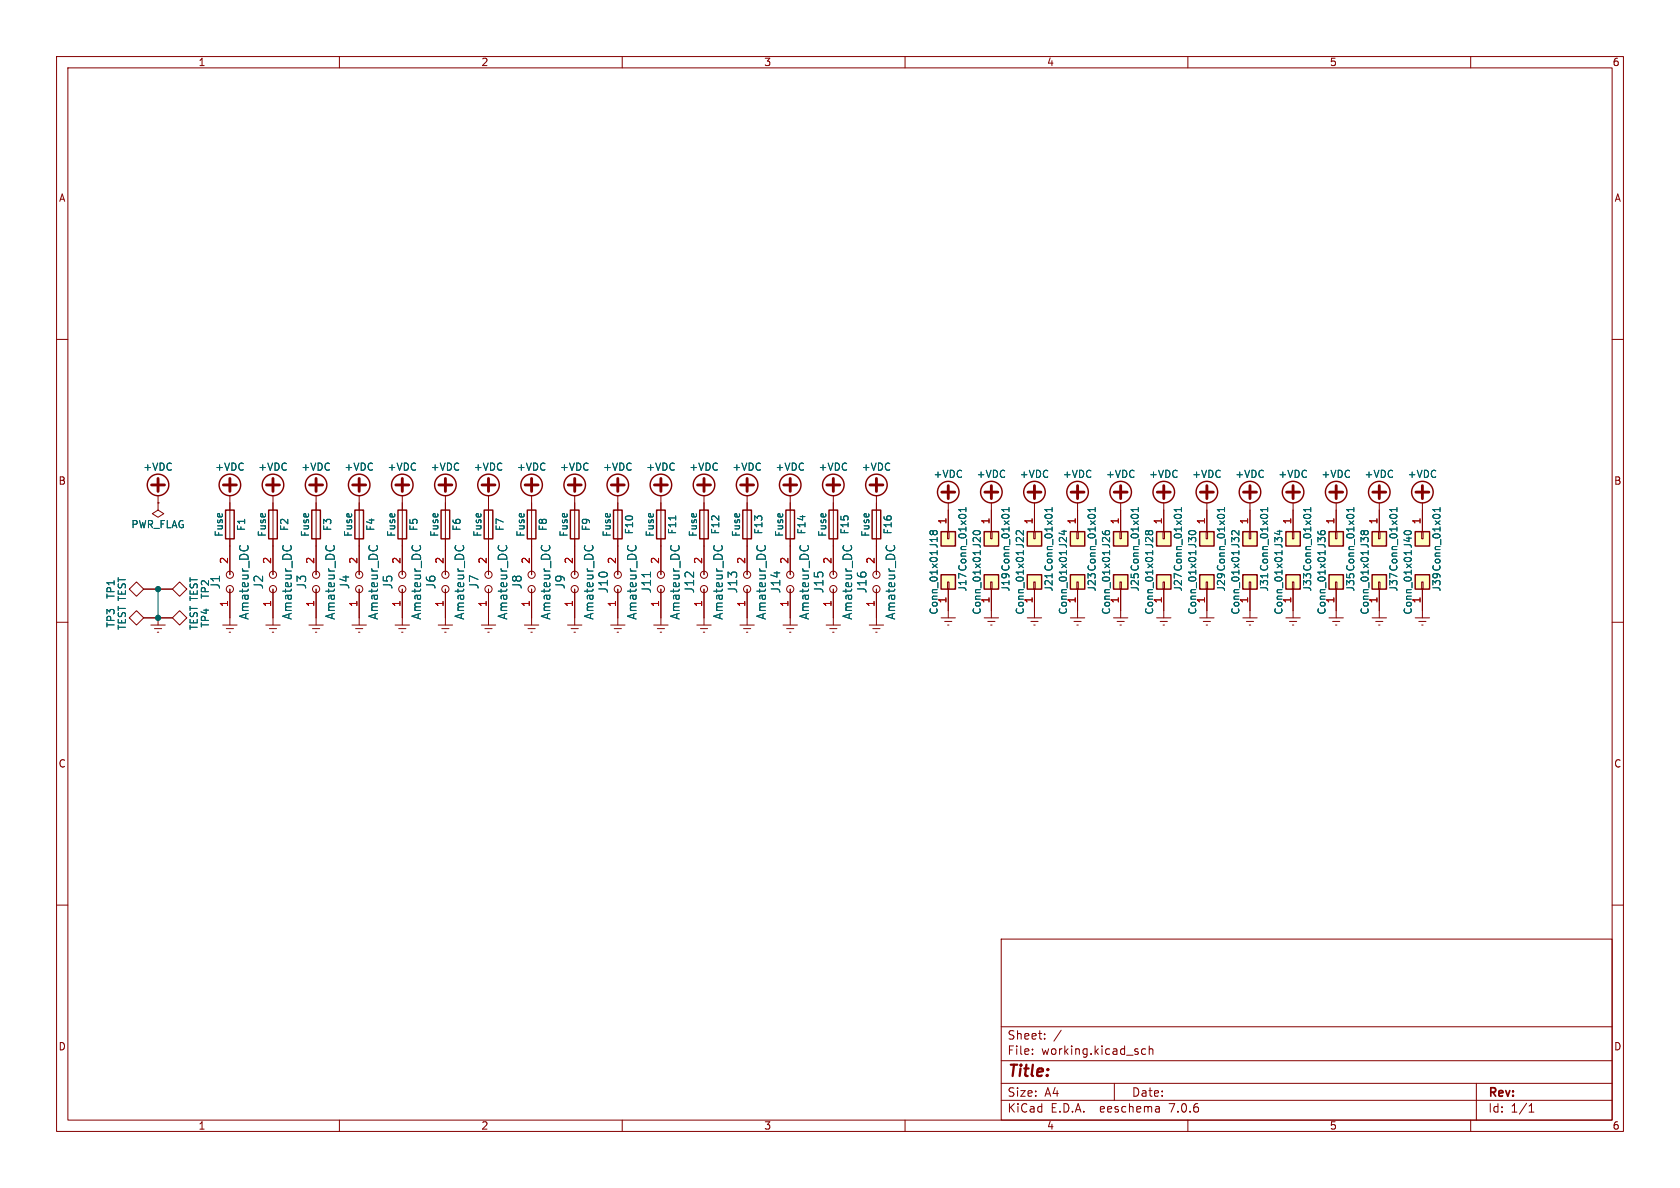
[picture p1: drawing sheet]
<svg xmlns="http://www.w3.org/2000/svg" width="297mm" height="210mm" viewBox="0 0 297 210" stroke-linecap="round" stroke-linejoin="round" font-family="sans-serif">
<g fill="none" stroke="#840000" stroke-width=".18">
<path d="M10 10h277v190h-277zM12 12h273v186h-273zM60 10v2M110 10v2M160 10v2M210 10v2M260 10v2M10 60h2M285 60h2M27.9 88.9v1.3l1.1 .6-1.1 .6-1-.6 1-.6M27.9 88.9h.1M27.9 87.6v1.3"/>
<path d="M40.6 87.6v14M48.3 87.6v14M55.9 87.6v14M63.5 87.6v14M71.1 87.6v14M78.7 87.6v14M86.4 87.6v14M94 87.6v14M101.6 87.6v14M109.2 87.6v14M116.8 87.6v14M124.5 87.6v14"/>
<path d="M132.1 87.6v14M139.7 87.6v14M147.3 87.6v14M154.9 87.6v14M167.5 94h.3v1.3h-.3zM167.6 88.9v5.1M175.1 94h.3v1.3h-.3zM175.3 88.9v5.1M182.8 94h.2v1.3h-.2zM182.9 88.9v5.1M190.4 94h.2v1.3h-.2zM190.5 88.9v5.1"/>
<path d="M198 94h.2v1.3h-.2zM198.1 88.9v5.1M205.6 94h.3v1.3h-.3zM205.7 88.9v5.1M213.2 94h.3v1.3h-.3zM213.4 88.9v5.1M220.9 94h.2v1.3h-.2zM221 88.9v5.1M228.5 94h.2v1.3h-.2zM228.6 88.9v5.1M236.1 94h.2v1.3h-.2zM236.2 88.9v5.1"/>
<path d="M243.7 94h.3v1.3h-.3zM243.8 88.9v5.1M251.3 94h.3v1.3h-.3zM251.5 88.9v5.1M10 110h2M24.1 108l1.3 1.2-1.3 1.3-1.2-1.3zM24.1 102.9l1.3 1.2-1.3 1.3-1.2-1.3zM25.4 109.2h5.1M25.4 104.1h5.1M26.7 110.5h2.5M27.3 111.1h1.3M27.8 111.8h.3"/>
<path d="M27.9 109.2v1.3M30.5 109.2l1.2-1.2 1.3 1.2-1.3 1.3zM30.5 104.1l1.2-1.2 1.3 1.2-1.3 1.3zM39.4 110.5h2.5M40 111.1h1.3M40.5 111.8h.3M40.6 104.1v6.4M47 110.5h2.5M47.6 111.1h1.3M48.1 111.8h.3M48.3 104.1v6.4M54.6 110.5h2.5"/>
<path d="M55.2 111.1h1.3M55.8 111.8h.2M55.9 104.1v6.4M62.2 110.5h2.6M62.9 111.1h1.2M63.4 111.8h.2M63.5 104.1v6.4M69.8 110.5h2.6M70.5 111.1h1.3M71 111.8h.2M71.1 104.1v6.4M77.5 110.5h2.5"/>
<path d="M78.1 111.1h1.3M78.6 111.8h.3M78.7 104.1v6.4M85.1 110.5h2.5M85.7 111.1h1.3M86.2 111.8h.3M86.4 104.1v6.4M92.7 110.5h2.5M93.3 111.1h1.3M93.9 111.8h.2M94 104.1v6.4M100.3 110.5h2.6"/>
<path d="M101 111.1h1.2M101.5 111.8h.2M101.6 104.1v6.4M107.9 110.5h2.6M108.6 111.1h1.3M109.1 111.8h.2M109.2 104.1v6.4M115.6 110.5h2.5M116.2 111.1h1.3M116.7 111.8h.3M116.8 104.1v6.4M123.2 110.5h2.5"/>
<path d="M123.8 111.1h1.3M124.3 111.8h.3M124.5 104.1v6.4M130.8 110.5h2.5M131.4 111.1h1.3M132 111.8h.2M132.1 104.1v6.4M138.4 110.5h2.6M139.1 111.1h1.2M139.6 111.8h.2M139.7 104.1v6.4M146 110.5h2.6"/>
<path d="M146.7 111.1h1.3M147.2 111.8h.2M147.3 104.1v6.4M153.7 110.5h2.5M154.3 111.1h1.3M154.8 111.8h.3M154.9 104.1v6.4M166.4 109.2h2.5M167 109.9h1.3M167.5 102.9h.3v1.2h-.3zM167.5 110.5h.3M167.6 104.1v5.1"/>
<path d="M174 109.2h2.5M174.6 109.9h1.3M175.1 102.9h.3v1.2h-.3zM175.1 110.5h.3M175.3 104.1v5.1M181.6 109.2h2.5M182.2 109.9h1.3M182.8 102.9h.2v1.2h-.2zM182.8 110.5h.2M182.9 104.1v5.1M189.2 109.2h2.6M189.9 109.9h1.2"/>
<path d="M190.4 102.9h.2v1.2h-.2zM190.4 110.5h.2M190.5 104.1v5.1M196.8 109.2h2.6M197.5 109.9h1.3M198 102.9h.2v1.2h-.2zM198 110.5h.2M198.1 104.1v5.1M204.5 109.2h2.5M205.1 109.9h1.3M205.6 102.9h.3v1.2h-.3zM205.6 110.5h.3"/>
<path d="M205.7 104.1v5.1M212.1 109.2h2.5M212.7 109.9h1.3M213.2 102.9h.3v1.2h-.3zM213.2 110.5h.3M213.4 104.1v5.1M219.7 109.2h2.5M220.3 109.9h1.3M220.9 102.9h.2v1.2h-.2zM220.9 110.5h.2M221 104.1v5.1M227.3 109.2h2.6"/>
<path d="M228 109.9h1.2M228.5 102.9h.2v1.2h-.2zM228.5 110.5h.2M228.6 104.1v5.1M234.9 109.2h2.6M235.6 109.9h1.3M236.1 102.9h.2v1.2h-.2zM236.1 110.5h.2M236.2 104.1v5.1M242.6 109.2h2.5M243.2 109.9h1.3M243.7 102.9h.3v1.2h-.3z"/>
<path d="M243.7 110.5h.3M243.8 104.1v5.1M250.2 109.2h2.5M250.8 109.9h1.3M251.3 102.9h.3v1.2h-.3zM251.3 110.5h.3M251.5 104.1v5.1M285 110h2M10 160h2M285 160h2M177 166h108v32h-108zM60 198v2"/>
<path d="M110 198v2M160 198v2M177 194.5h108M177 191.5h108M177 187.5h108M177 181.5h108M182.5 186.3v.1M182.5 185.5v.1M184.7 183.6v.1M184.7 182.8v.1M187.6 182.1l-1.3 2M197 191.5v3"/>
<path d="M202.5 185.5l-.4-.1-.3 .3v.4l.2 .2h.5M203.2 185.5l.2-.1 .3 .1 .1 .9M203.2 184.9v1.5M204.9 195.7l.1 .9M205 196.5l-.2 .1M205 196h-.2M210 198v2M260 198v2M261 191.5v6.5M270.3 196.6h.9M270.3 195.5l.4-.4v1.5"/>
<circle cx="40.6" cy="101.6" r=".63"/>
<circle cx="40.6" cy="104.1" r=".63"/>
<circle cx="48.3" cy="104.1" r=".63"/>
<circle cx="48.3" cy="101.6" r=".63"/>
<circle cx="55.9" cy="101.6" r=".63"/>
<circle cx="55.9" cy="104.1" r=".63"/>
<circle cx="63.5" cy="104.1" r=".63"/>
<circle cx="63.5" cy="101.6" r=".63"/>
<circle cx="71.1" cy="101.6" r=".63"/>
<circle cx="71.1" cy="104.1" r=".63"/>
<circle cx="78.7" cy="101.6" r=".63"/>
<circle cx="78.7" cy="104.1" r=".63"/>
<circle cx="86.4" cy="104.1" r=".63"/>
<circle cx="86.4" cy="101.6" r=".63"/>
<circle cx="94" cy="104.1" r=".63"/>
<circle cx="94" cy="101.6" r=".63"/>
<circle cx="101.6" cy="101.6" r=".63"/>
<circle cx="101.6" cy="104.1" r=".63"/>
<circle cx="109.2" cy="104.1" r=".63"/>
<circle cx="109.2" cy="101.6" r=".63"/>
<circle cx="116.8" cy="101.6" r=".63"/>
<circle cx="116.8" cy="104.1" r=".63"/>
<circle cx="124.5" cy="104.1" r=".63"/>
<circle cx="124.5" cy="101.6" r=".63"/>
<circle cx="132.1" cy="101.6" r=".63"/>
<circle cx="132.1" cy="104.1" r=".63"/>
<circle cx="139.7" cy="101.6" r=".63"/>
<circle cx="139.7" cy="104.1" r=".63"/>
<circle cx="147.3" cy="101.6" r=".63"/>
<circle cx="147.3" cy="104.1" r=".63"/>
<circle cx="154.9" cy="101.6" r=".63"/>
<circle cx="154.9" cy="104.1" r=".63"/>
</g>
<g fill="none" stroke="#840000" stroke-width=".51">
<path d="M26.8 85.7h2.3M27.9 84.6v2.3M39.5 85.7h2.3M40.6 84.6v2.3M47.1 85.7h2.3M48.3 84.6v2.3M54.7 85.7h2.3M55.9 84.6v2.3M62.4 85.7h2.2M63.5 84.6v2.3M70 85.7h2.3M71.1 84.6v2.3"/>
<path d="M77.6 85.7h2.3M78.7 84.6v2.3M85.2 85.7h2.3M86.4 84.6v2.3M92.8 85.7h2.3M94 84.6v2.3M100.5 85.7h2.2M101.6 84.6v2.3M108.1 85.7h2.3M109.2 84.6v2.3M115.7 85.7h2.3M116.8 84.6v2.3"/>
<path d="M123.3 85.7h2.3M124.5 84.6v2.3M130.9 85.7h2.3M132.1 84.6v2.3M138.6 85.7h2.2M139.7 84.6v2.3M146.2 85.7h2.3M147.3 84.6v2.3M153.8 85.7h2.3M154.9 84.6v2.3M166.5 87h2.3M167.6 85.9v2.2"/>
<path d="M174.1 87h2.3M175.3 85.9v2.2M181.7 87h2.3M182.9 85.9v2.2M189.4 87h2.2M190.5 85.9v2.2M197 87h2.3M198.1 85.9v2.2M204.6 87h2.3M205.7 85.9v2.2M212.2 87h2.3M213.4 85.9v2.2"/>
<path d="M219.8 87h2.3M221 85.9v2.2M227.5 87h2.2M228.6 85.9v2.2M235.1 87h2.3M236.2 85.9v2.2M242.7 87h2.3M243.8 85.9v2.2M250.3 87h2.3M251.5 85.9v2.2"/>
</g>
<g fill="none" stroke="#840000" stroke-width=".25">
<path d="M39.9 90.2h1.5v5.1h-1.5zM47.5 90.2h1.5v5.1h-1.5zM55.1 90.2h1.5v5.1h-1.5zM62.7 90.2h1.6v5.1h-1.6zM70.4 90.2h1.5v5.1h-1.5zM78 90.2h1.5v5.1h-1.5zM85.6 90.2h1.5v5.1h-1.5zM93.2 90.2h1.5v5.1h-1.5zM100.8 90.2h1.6v5.1h-1.6zM108.5 90.2h1.5v5.1h-1.5zM116.1 90.2h1.5v5.1h-1.5zM123.7 90.2h1.5v5.1h-1.5z"/>
<path d="M131.3 90.2h1.5v5.1h-1.5zM138.9 90.2h1.6v5.1h-1.6zM146.6 90.2h1.5v5.1h-1.5zM154.2 90.2h1.5v5.1h-1.5zM166.4 94h2.5v2.5h-2.5zM174 94h2.5v2.5h-2.5zM181.6 94h2.5v2.5h-2.5zM189.2 94h2.6v2.5h-2.6zM196.8 94h2.6v2.5h-2.6zM204.5 94h2.5v2.5h-2.5zM212.1 94h2.5v2.5h-2.5zM219.7 94h2.5v2.5h-2.5z"/>
<path d="M227.3 94h2.6v2.5h-2.6zM234.9 94h2.6v2.5h-2.6zM242.6 94h2.5v2.5h-2.5zM250.2 94h2.5v2.5h-2.5zM166.4 101.6h2.5v2.5h-2.5zM174 101.6h2.5v2.5h-2.5zM181.6 101.6h2.5v2.5h-2.5zM189.2 101.6h2.6v2.5h-2.6zM196.8 101.6h2.6v2.5h-2.6zM204.5 101.6h2.5v2.5h-2.5zM212.1 101.6h2.5v2.5h-2.5zM219.7 101.6h2.5v2.5h-2.5z"/>
<path d="M227.3 101.6h2.6v2.5h-2.6zM234.9 101.6h2.6v2.5h-2.6zM242.6 101.6h2.5v2.5h-2.5zM250.2 101.6h2.5v2.5h-2.5z"/>
<circle cx="27.9" cy="85.7" r="1.9"/>
<circle cx="40.6" cy="85.7" r="1.9"/>
<circle cx="48.3" cy="85.7" r="1.9"/>
<circle cx="55.9" cy="85.7" r="1.9"/>
<circle cx="63.5" cy="85.7" r="1.9"/>
<circle cx="71.1" cy="85.7" r="1.9"/>
<circle cx="78.7" cy="85.7" r="1.9"/>
<circle cx="86.4" cy="85.7" r="1.9"/>
<circle cx="94" cy="85.7" r="1.9"/>
<circle cx="101.6" cy="85.7" r="1.9"/>
<circle cx="109.2" cy="85.7" r="1.9"/>
<circle cx="116.8" cy="85.7" r="1.9"/>
<circle cx="124.5" cy="85.7" r="1.9"/>
<circle cx="132.1" cy="85.7" r="1.9"/>
<circle cx="139.7" cy="85.7" r="1.9"/>
<circle cx="147.3" cy="85.7" r="1.9"/>
<circle cx="154.9" cy="85.7" r="1.9"/>
<circle cx="167.6" cy="87" r="1.9"/>
<circle cx="175.3" cy="87" r="1.9"/>
<circle cx="182.9" cy="87" r="1.9"/>
<circle cx="190.5" cy="87" r="1.9"/>
<circle cx="198.1" cy="87" r="1.9"/>
<circle cx="205.7" cy="87" r="1.9"/>
<circle cx="213.4" cy="87" r="1.9"/>
<circle cx="221" cy="87" r="1.9"/>
<circle cx="228.6" cy="87" r="1.9"/>
<circle cx="236.2" cy="87" r="1.9"/>
<circle cx="243.8" cy="87" r="1.9"/>
<circle cx="251.5" cy="87" r="1.9"/>
</g>
<g fill="none" stroke="#006464" stroke-width=".18">
<path d="M42.5 96.4l-.1 .3M43.7 96.4l.2 .3M50.1 96.4l-.1 .3M51.4 96.4l.1 .3M57.7 96.4l-.1 .3M59 96.4l.1 .3M65.4 96.4l-.2 .3M66.6 96.4l.1 .3M73 96.4l-.2 .3M74.2 96.4l.2 .3M80.6 96.4l-.1 .3M81.8 96.4l.2 .3"/>
<path d="M88.2 96.4l-.1 .3M89.5 96.4l.1 .3M95.8 96.4l-.1 .3M97.1 96.4l.1 .3M103.5 96.4l-.2 .3M104.7 96.4l.1 .3M111.1 96.4l-.2 .3M112.3 96.4l.2 .3M118.7 96.4l-.1 .3M119.5 91.2v.7M119.9 96.4l.2 .3M126.3 96.4l-.1 .3"/>
<path d="M127.6 96.4l.1 .3M133.9 96.4l-.1 .3M135.2 96.4l.1 .3M141.6 96.4l-.2 .3M142.8 96.4l.1 .3M149.2 96.4l-.2 .3M150.4 96.4l.2 .3M156.8 96.4l-.1 .3M158 96.4l.2 .3M165.7 97.7h-1.3l.4 .4M165.7 97.3v.8M170.8 90.1h-1.3l.4 .3"/>
<path d="M170.8 89.7v.7M173.3 97.7h-1.3l.4 .4M173.3 97.3v.8M178.4 90.1h-1.3l.4 .3M178.4 89.7v.7M180.9 97.7h-1.3l.4 .4M180.9 97.3v.8M186 90.1h-1.3l.4 .3M186 89.7v.7M188.5 97.7h-1.2l.3 .4M188.5 97.3v.8M193.6 90.1h-1.3l.4 .3"/>
<path d="M193.6 89.7v.7M196.2 97.7h-1.3l.4 .4M196.2 97.3v.8M201.2 90.1h-1.2l.3 .3M201.2 89.7v.7M203.8 97.7h-1.3l.4 .4M203.8 97.3v.8M208.9 90.1h-1.3l.4 .3M208.9 89.7v.7M211.4 97.7h-1.3l.4 .4M211.4 97.3v.8M216.5 90.1h-1.3l.4 .3"/>
<path d="M216.5 89.7v.7M219 97.7h-1.3l.4 .4M219 97.3v.8M224.1 90.1h-1.3l.4 .3M224.1 89.7v.7M226.6 97.7h-1.2l.3 .4M226.6 97.3v.8M231.7 90.1h-1.3l.4 .3M231.7 89.7v.7M234.3 97.3v.8M234.3 97.7h-1.3l.4 .4M239.3 89.7v.7"/>
<path d="M239.3 90.1h-1.2l.3 .3M241.9 97.7h-1.3l.4 .4M241.9 97.3v.8M247 90.1h-1.3l.4 .3M247 89.7v.7M249.5 97.7h-1.3l.4 .4M249.5 97.3v.8M254.6 90.1h-1.3l.4 .3M254.6 89.7v.7M115 101.1v.9"/>
</g>
<g fill="#ffffc2" stroke="#ffffc2" stroke-width=".18">
<path d="M234.9 101.6h2.6v2.5h-2.6z"/>
<path d="M250.2 101.6h2.5v2.5h-2.5z"/>
<path d="M242.6 101.6h2.5v2.5h-2.5z"/>
<path d="M181.6 101.6h2.5v2.5h-2.5z"/>
<path d="M196.8 101.6h2.6v2.5h-2.6z"/>
<path d="M189.2 101.6h2.6v2.5h-2.6z"/>
<path d="M234.9 94h2.6v2.5h-2.6z"/>
<path d="M250.2 94h2.5v2.5h-2.5z"/>
<path d="M242.6 94h2.5v2.5h-2.5z"/>
<path d="M189.2 94h2.6v2.5h-2.6z"/>
<path d="M196.8 94h2.6v2.5h-2.6z"/>
<path d="M181.6 94h2.5v2.5h-2.5z"/>
<path d="M204.5 101.6h2.5v2.5h-2.5z"/>
<path d="M212.1 101.6h2.5v2.5h-2.5z"/>
<path d="M212.1 94h2.5v2.5h-2.5z"/>
<path d="M204.5 94h2.5v2.5h-2.5z"/>
<path d="M219.7 101.6h2.5v2.5h-2.5z"/>
<path d="M219.7 94h2.5v2.5h-2.5z"/>
<path d="M227.3 94h2.6v2.5h-2.6z"/>
<path d="M227.3 101.6h2.6v2.5h-2.6z"/>
<path d="M174 94h2.5v2.5h-2.5z"/>
<path d="M166.4 101.6h2.5v2.5h-2.5z"/>
<path d="M174 101.6h2.5v2.5h-2.5z"/>
<path d="M166.4 94h2.5v2.5h-2.5z"/>
</g>
<path d="M27.9 104.1v5.1" fill="none" stroke="#009600" stroke-width=".18"/>
<g fill="#009600" stroke="#009600" stroke-width=".18">
<circle cx="27.9" cy="109.2" r=".46"/>
<circle cx="27.9" cy="104.1" r=".46"/>
</g>
<text font-size="2.8" fill="#840000" x="178" y="190.9">Title:</text>
<g font-size="2.1" fill="#006464">
<text x="39.1" y="104.3" transform="rotate(-90 39.1 104.3)">J1</text>
<text x="46.7" y="104.3" transform="rotate(-90 46.7 104.3)">J2</text>
<text x="54.3" y="104.3" transform="rotate(-90 54.3 104.3)">J3</text>
<text x="62" y="104.3" transform="rotate(-90 62 104.3)">J4</text>
<text x="69.6" y="104.3" transform="rotate(-90 69.6 104.3)">J5</text>
<text x="77.2" y="104.3" transform="rotate(-90 77.2 104.3)">J6</text>
<text x="84.8" y="104.3" transform="rotate(-90 84.8 104.3)">J7</text>
<text x="92.4" y="104.3" transform="rotate(-90 92.4 104.3)">J8</text>
<text x="100.1" y="104.3" transform="rotate(-90 100.1 104.3)">J9</text>
<text x="107.7" y="105" transform="rotate(-90 107.7 105)">J10</text>
<text x="115.3" y="105" transform="rotate(-90 115.3 105)">J11</text>
<text x="122.9" y="105" transform="rotate(-90 122.9 105)">J12</text>
<text x="130.5" y="105" transform="rotate(-90 130.5 105)">J13</text>
<text x="138.2" y="105" transform="rotate(-90 138.2 105)">J14</text>
<text x="145.8" y="105" transform="rotate(-90 145.8 105)">J15</text>
<text x="153.4" y="105" transform="rotate(-90 153.4 105)">J16</text>
<text x="44.2" y="109.7" transform="rotate(-90 44.2 109.7)">Amateur_DC</text>
<text x="51.8" y="109.7" transform="rotate(-90 51.8 109.7)">Amateur_DC</text>
<text x="59.4" y="109.7" transform="rotate(-90 59.4 109.7)">Amateur_DC</text>
<text x="67" y="109.7" transform="rotate(-90 67 109.7)">Amateur_DC</text>
<text x="74.7" y="109.7" transform="rotate(-90 74.7 109.7)">Amateur_DC</text>
<text x="82.3" y="109.7" transform="rotate(-90 82.3 109.7)">Amateur_DC</text>
<text x="89.9" y="109.7" transform="rotate(-90 89.9 109.7)">Amateur_DC</text>
<text x="97.5" y="109.7" transform="rotate(-90 97.5 109.7)">Amateur_DC</text>
<text x="105.1" y="109.7" transform="rotate(-90 105.1 109.7)">Amateur_DC</text>
<text x="112.8" y="109.7" transform="rotate(-90 112.8 109.7)">Amateur_DC</text>
<text x="120.4" y="109.7" transform="rotate(-90 120.4 109.7)">Amateur_DC</text>
<text x="128" y="109.7" transform="rotate(-90 128 109.7)">Amateur_DC</text>
<text x="135.6" y="109.7" transform="rotate(-90 135.6 109.7)">Amateur_DC</text>
<text x="143.2" y="109.7" transform="rotate(-90 143.2 109.7)">Amateur_DC</text>
<text x="150.9" y="109.7" transform="rotate(-90 150.9 109.7)">Amateur_DC</text>
<text x="158.5" y="109.7" transform="rotate(-90 158.5 109.7)">Amateur_DC</text>
</g>
<g font-size="2.1" fill="#840000">
<text x="178" y="184">Sheet:</text>
<text x="178" y="186.7">File:</text>
<text x="184.1" y="186.7">working.kicad_sch</text>
<text x="178" y="196.9">KiCad</text>
<text x="178" y="194.1">Size:</text>
<text x="184.7" y="194.1">A4</text>
<text x="185.7" y="196.9">E.D.A.</text>
<text x="194.6" y="196.9">eeschema</text>
<text x="200" y="194.1">Date:</text>
<text x="207" y="196.9">7.0.6</text>
<text x="263" y="194.3">Rev:</text>
<text x="263" y="196.9">Id:</text>
<text x="267.1" y="196.9">1/1</text>
</g>
<g font-size="1.8" fill="#840000">
<text x="35" y="11.9">1</text>
<text x="85" y="11.9">2</text>
<text x="135" y="11.9">3</text>
<text x="185" y="11.9">4</text>
<text x="235" y="11.9">5</text>
<text x="285" y="11.9">6</text>
<text x="10.3" y="35.9">A</text>
<text x="285.3" y="35.9">A</text>
<text x="10.3" y="85.9">B</text>
<text x="285.3" y="85.9">B</text>
<text x="10.3" y="135.9">C</text>
<text x="285.3" y="135.9">C</text>
<text x="10.3" y="185.9">D</text>
<text x="285.3" y="185.9">D</text>
<text x="35" y="199.9">1</text>
<text x="85" y="199.9">2</text>
<text x="135" y="199.9">3</text>
<text x="185" y="199.9">4</text>
<text x="235" y="199.9">5</text>
<text x="285" y="199.9">6</text>
</g>
<g font-size="1.8" fill="#006464">
<text x="25.2" y="83.4">+VDC</text>
<text x="37.9" y="83.4">+VDC</text>
<text x="45.6" y="83.4">+VDC</text>
<text x="53.2" y="83.4">+VDC</text>
<text x="60.8" y="83.4">+VDC</text>
<text x="68.4" y="83.4">+VDC</text>
<text x="76" y="83.4">+VDC</text>
<text x="83.7" y="83.4">+VDC</text>
<text x="91.3" y="83.4">+VDC</text>
<text x="98.9" y="83.4">+VDC</text>
<text x="106.5" y="83.4">+VDC</text>
<text x="114.1" y="83.4">+VDC</text>
<text x="121.8" y="83.4">+VDC</text>
<text x="129.4" y="83.4">+VDC</text>
<text x="137" y="83.4">+VDC</text>
<text x="144.6" y="83.4">+VDC</text>
<text x="152.2" y="83.4">+VDC</text>
<text x="164.9" y="84.7">+VDC</text>
<text x="172.6" y="84.7">+VDC</text>
<text x="180.2" y="84.7">+VDC</text>
<text x="187.8" y="84.7">+VDC</text>
<text x="195.4" y="84.7">+VDC</text>
<text x="203" y="84.7">+VDC</text>
<text x="210.7" y="84.7">+VDC</text>
<text x="218.3" y="84.7">+VDC</text>
<text x="225.9" y="84.7">+VDC</text>
<text x="233.5" y="84.7">+VDC</text>
<text x="241.1" y="84.7">+VDC</text>
<text x="248.8" y="84.7">+VDC</text>
<text x="23.1" y="93.6">PWR_FLAG</text>
<text x="39.6" y="95" transform="rotate(-90 39.6 95)">Fuse</text>
<text x="43.5" y="94" transform="rotate(-90 43.5 94)">F1</text>
<text x="47.2" y="95" transform="rotate(-90 47.2 95)">Fuse</text>
<text x="51.2" y="94" transform="rotate(-90 51.2 94)">F2</text>
<text x="54.8" y="95" transform="rotate(-90 54.8 95)">Fuse</text>
<text x="58.8" y="94" transform="rotate(-90 58.8 94)">F3</text>
<text x="62.5" y="95" transform="rotate(-90 62.5 95)">Fuse</text>
<text x="66.4" y="94" transform="rotate(-90 66.4 94)">F4</text>
<text x="70.1" y="95" transform="rotate(-90 70.1 95)">Fuse</text>
<text x="74" y="94" transform="rotate(-90 74 94)">F5</text>
<text x="77.7" y="95" transform="rotate(-90 77.7 95)">Fuse</text>
<text x="81.6" y="94" transform="rotate(-90 81.6 94)">F6</text>
<text x="85.3" y="95" transform="rotate(-90 85.3 95)">Fuse</text>
<text x="89.3" y="94" transform="rotate(-90 89.3 94)">F7</text>
<text x="92.9" y="95" transform="rotate(-90 92.9 95)">Fuse</text>
<text x="96.9" y="94" transform="rotate(-90 96.9 94)">F8</text>
<text x="100.6" y="95" transform="rotate(-90 100.6 95)">Fuse</text>
<text x="104.5" y="94" transform="rotate(-90 104.5 94)">F9</text>
<text x="108.2" y="95" transform="rotate(-90 108.2 95)">Fuse</text>
<text x="112.1" y="94.6" transform="rotate(-90 112.1 94.6)">F10</text>
<text x="115.8" y="95" transform="rotate(-90 115.8 95)">Fuse</text>
<text x="119.7" y="94.6" transform="rotate(-90 119.7 94.6)">F11</text>
<text x="123.4" y="95" transform="rotate(-90 123.4 95)">Fuse</text>
<text x="127.4" y="94.6" transform="rotate(-90 127.4 94.6)">F12</text>
<text x="131" y="95" transform="rotate(-90 131 95)">Fuse</text>
<text x="135" y="94.6" transform="rotate(-90 135 94.6)">F13</text>
<text x="138.7" y="95" transform="rotate(-90 138.7 95)">Fuse</text>
<text x="142.6" y="94.6" transform="rotate(-90 142.6 94.6)">F14</text>
<text x="146.3" y="95" transform="rotate(-90 146.3 95)">Fuse</text>
<text x="150.2" y="94.6" transform="rotate(-90 150.2 94.6)">F15</text>
<text x="153.9" y="95" transform="rotate(-90 153.9 95)">Fuse</text>
<text x="157.8" y="94.6" transform="rotate(-90 157.8 94.6)">F16</text>
<text x="166" y="97" transform="rotate(-90 166 97)">J18</text>
<text x="173.6" y="97" transform="rotate(-90 173.6 97)">J20</text>
<text x="181.2" y="97" transform="rotate(-90 181.2 97)">J22</text>
<text x="188.8" y="97" transform="rotate(-90 188.8 97)">J24</text>
<text x="196.4" y="97" transform="rotate(-90 196.4 97)">J26</text>
<text x="204.1" y="97" transform="rotate(-90 204.1 97)">J28</text>
<text x="211.7" y="97" transform="rotate(-90 211.7 97)">J30</text>
<text x="219.3" y="97" transform="rotate(-90 219.3 97)">J32</text>
<text x="226.9" y="97" transform="rotate(-90 226.9 97)">J34</text>
<text x="234.5" y="97" transform="rotate(-90 234.5 97)">J36</text>
<text x="242.2" y="97" transform="rotate(-90 242.2 97)">J38</text>
<text x="249.8" y="97" transform="rotate(-90 249.8 97)">J40</text>
<text x="20.5" y="106" transform="rotate(-90 20.5 106)">TP1</text>
<text x="37.1" y="106" transform="rotate(-90 37.1 106)">TP2</text>
<text x="171" y="104.7" transform="rotate(-90 171 104.7)">J17 Conn_01x01</text>
<text x="178.7" y="104.7" transform="rotate(-90 178.7 104.7)">J19 Conn_01x01</text>
<text x="186.3" y="104.7" transform="rotate(-90 186.3 104.7)">J21 Conn_01x01</text>
<text x="193.9" y="104.7" transform="rotate(-90 193.9 104.7)">J23 Conn_01x01</text>
<text x="201.5" y="104.7" transform="rotate(-90 201.5 104.7)">J25 Conn_01x01</text>
<text x="209.1" y="104.7" transform="rotate(-90 209.1 104.7)">J27 Conn_01x01</text>
<text x="216.8" y="104.7" transform="rotate(-90 216.8 104.7)">J29 Conn_01x01</text>
<text x="224.4" y="104.7" transform="rotate(-90 224.4 104.7)">J31 Conn_01x01</text>
<text x="232" y="104.7" transform="rotate(-90 232 104.7)">J33 Conn_01x01</text>
<text x="239.6" y="104.7" transform="rotate(-90 239.6 104.7)">J35 Conn_01x01</text>
<text x="247.2" y="104.7" transform="rotate(-90 247.2 104.7)">J37 Conn_01x01</text>
<text x="254.9" y="104.7" transform="rotate(-90 254.9 104.7)">J39 Conn_01x01</text>
<text x="20.5" y="111" transform="rotate(-90 20.5 111)">TP3</text>
<text x="22.5" y="111.5" transform="rotate(-90 22.5 111.5)">TEST TEST</text>
<text x="35.2" y="111.5" transform="rotate(-90 35.2 111.5)">TEST TEST</text>
<text x="37.1" y="111" transform="rotate(-90 37.1 111)">TP4</text>
<text x="166" y="108.7" transform="rotate(-90 166 108.7)">Conn_01x01</text>
<text x="173.6" y="108.7" transform="rotate(-90 173.6 108.7)">Conn_01x01</text>
<text x="181.2" y="108.7" transform="rotate(-90 181.2 108.7)">Conn_01x01</text>
<text x="188.8" y="108.7" transform="rotate(-90 188.8 108.7)">Conn_01x01</text>
<text x="196.4" y="108.7" transform="rotate(-90 196.4 108.7)">Conn_01x01</text>
<text x="204.1" y="108.7" transform="rotate(-90 204.1 108.7)">Conn_01x01</text>
<text x="211.7" y="108.7" transform="rotate(-90 211.7 108.7)">Conn_01x01</text>
<text x="219.3" y="108.7" transform="rotate(-90 219.3 108.7)">Conn_01x01</text>
<text x="226.9" y="108.7" transform="rotate(-90 226.9 108.7)">Conn_01x01</text>
<text x="234.5" y="108.7" transform="rotate(-90 234.5 108.7)">Conn_01x01</text>
<text x="242.2" y="108.7" transform="rotate(-90 242.2 108.7)">Conn_01x01</text>
<text x="249.8" y="108.7" transform="rotate(-90 249.8 108.7)">Conn_01x01</text>
</g>
<g font-size="1.8" fill="#a90000">
<text x="167.4" y="92.8" transform="rotate(-90 167.4 92.8)">1</text>
<text x="175" y="92.8" transform="rotate(-90 175 92.8)">1</text>
<text x="182.6" y="92.8" transform="rotate(-90 182.6 92.8)">1</text>
<text x="190.2" y="92.8" transform="rotate(-90 190.2 92.8)">1</text>
<text x="197.9" y="92.8" transform="rotate(-90 197.9 92.8)">1</text>
<text x="205.5" y="92.8" transform="rotate(-90 205.5 92.8)">1</text>
<text x="213.1" y="92.8" transform="rotate(-90 213.1 92.8)">1</text>
<text x="220.7" y="92.8" transform="rotate(-90 220.7 92.8)">1</text>
<text x="228.3" y="92.8" transform="rotate(-90 228.3 92.8)">1</text>
<text x="236" y="92.8" transform="rotate(-90 236 92.8)">1</text>
<text x="243.6" y="92.8" transform="rotate(-90 243.6 92.8)">1</text>
<text x="251.2" y="92.8" transform="rotate(-90 251.2 92.8)">1</text>
<text x="40.4" y="99.8" transform="rotate(-90 40.4 99.8)">2</text>
<text x="48" y="99.8" transform="rotate(-90 48 99.8)">2</text>
<text x="55.6" y="99.8" transform="rotate(-90 55.6 99.8)">2</text>
<text x="63.2" y="99.8" transform="rotate(-90 63.2 99.8)">2</text>
<text x="70.9" y="99.8" transform="rotate(-90 70.9 99.8)">2</text>
<text x="78.5" y="99.8" transform="rotate(-90 78.5 99.8)">2</text>
<text x="86.1" y="99.8" transform="rotate(-90 86.1 99.8)">2</text>
<text x="93.7" y="99.8" transform="rotate(-90 93.7 99.8)">2</text>
<text x="101.3" y="99.8" transform="rotate(-90 101.3 99.8)">2</text>
<text x="109" y="99.8" transform="rotate(-90 109 99.8)">2</text>
<text x="116.6" y="99.8" transform="rotate(-90 116.6 99.8)">2</text>
<text x="124.2" y="99.8" transform="rotate(-90 124.2 99.8)">2</text>
<text x="131.8" y="99.8" transform="rotate(-90 131.8 99.8)">2</text>
<text x="139.4" y="99.8" transform="rotate(-90 139.4 99.8)">2</text>
<text x="147.1" y="99.8" transform="rotate(-90 147.1 99.8)">2</text>
<text x="154.7" y="99.8" transform="rotate(-90 154.7 99.8)">2</text>
<text x="40.4" y="107.4" transform="rotate(-90 40.4 107.4)">1</text>
<text x="48" y="107.4" transform="rotate(-90 48 107.4)">1</text>
<text x="55.6" y="107.4" transform="rotate(-90 55.6 107.4)">1</text>
<text x="63.2" y="107.4" transform="rotate(-90 63.2 107.4)">1</text>
<text x="70.9" y="107.4" transform="rotate(-90 70.9 107.4)">1</text>
<text x="78.5" y="107.4" transform="rotate(-90 78.5 107.4)">1</text>
<text x="86.1" y="107.4" transform="rotate(-90 86.1 107.4)">1</text>
<text x="93.7" y="107.4" transform="rotate(-90 93.7 107.4)">1</text>
<text x="101.3" y="107.4" transform="rotate(-90 101.3 107.4)">1</text>
<text x="109" y="107.4" transform="rotate(-90 109 107.4)">1</text>
<text x="116.6" y="107.4" transform="rotate(-90 116.6 107.4)">1</text>
<text x="124.2" y="107.4" transform="rotate(-90 124.2 107.4)">1</text>
<text x="131.8" y="107.4" transform="rotate(-90 131.8 107.4)">1</text>
<text x="139.4" y="107.4" transform="rotate(-90 139.4 107.4)">1</text>
<text x="147.1" y="107.4" transform="rotate(-90 147.1 107.4)">1</text>
<text x="154.7" y="107.4" transform="rotate(-90 154.7 107.4)">1</text>
<text x="167.4" y="106.8" transform="rotate(-90 167.4 106.8)">1</text>
<text x="175" y="106.8" transform="rotate(-90 175 106.8)">1</text>
<text x="182.6" y="106.8" transform="rotate(-90 182.6 106.8)">1</text>
<text x="190.2" y="106.8" transform="rotate(-90 190.2 106.8)">1</text>
<text x="197.9" y="106.8" transform="rotate(-90 197.9 106.8)">1</text>
<text x="205.5" y="106.8" transform="rotate(-90 205.5 106.8)">1</text>
<text x="213.1" y="106.8" transform="rotate(-90 213.1 106.8)">1</text>
<text x="220.7" y="106.8" transform="rotate(-90 220.7 106.8)">1</text>
<text x="228.3" y="106.8" transform="rotate(-90 228.3 106.8)">1</text>
<text x="236" y="106.8" transform="rotate(-90 236 106.8)">1</text>
<text x="243.6" y="106.8" transform="rotate(-90 243.6 106.8)">1</text>
<text x="251.2" y="106.8" transform="rotate(-90 251.2 106.8)">1</text>
</g>
</svg>
